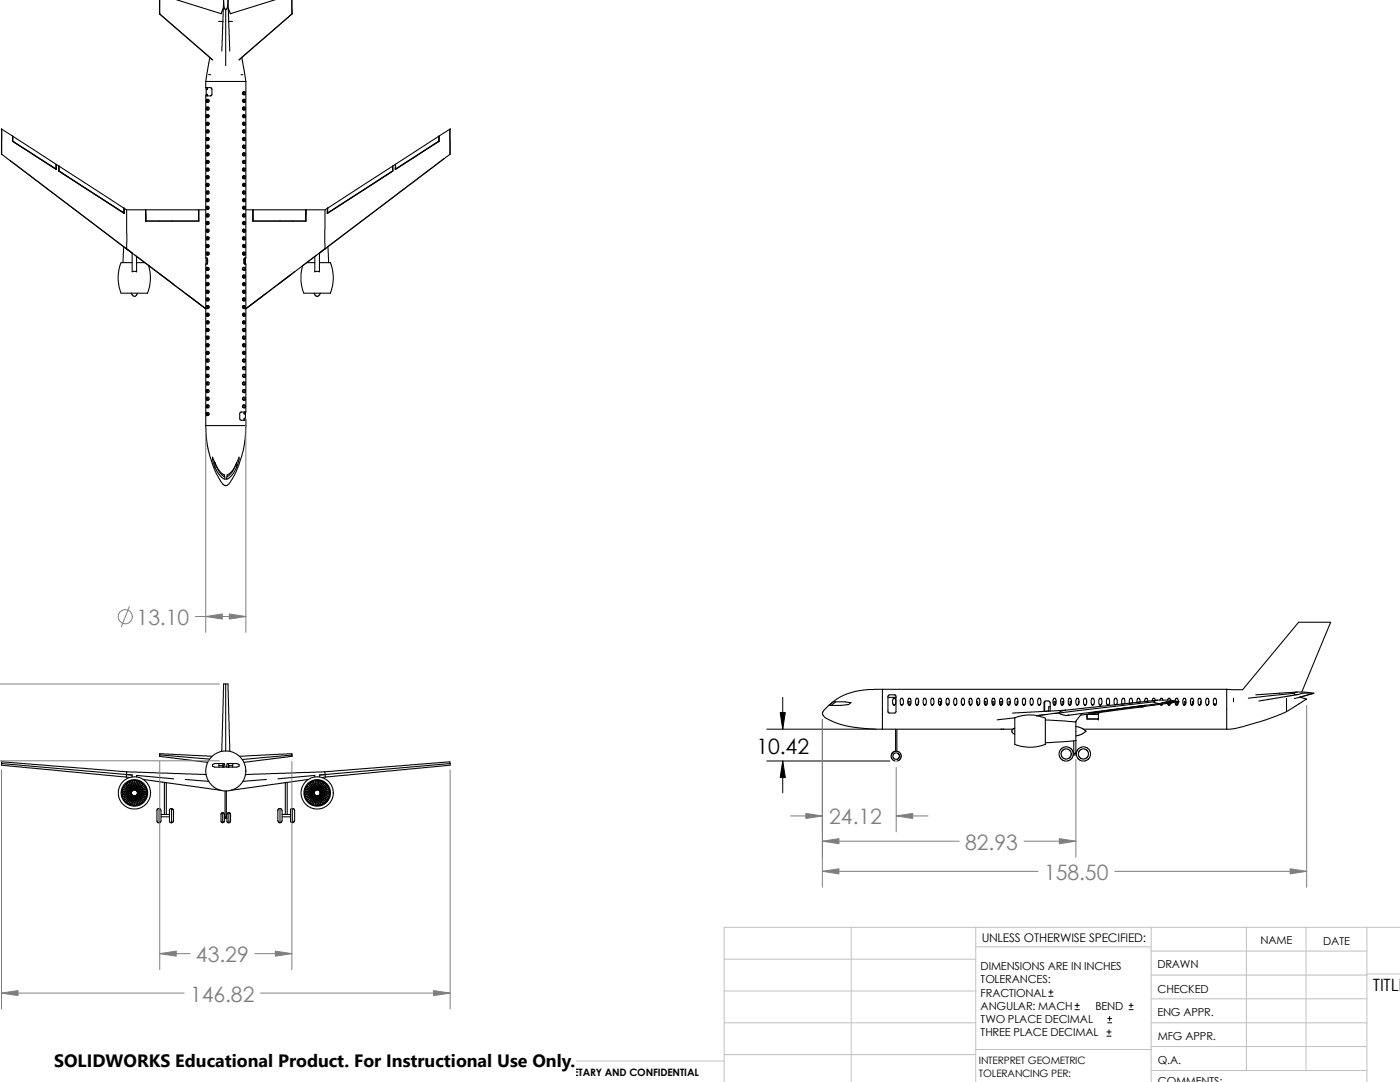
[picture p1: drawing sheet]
<svg xmlns="http://www.w3.org/2000/svg" width="279mm" height="216mm" viewBox="0 0 279 216" stroke-linecap="round" stroke-linejoin="round" font-family="sans-serif">
<g fill="none" stroke="#c0c0c0" stroke-width=".2">
<path d="M178.7 151.8h.3M178.7 151.7l.3 .3M178.9 151.7v.3M179 151.7l-.3 .3M144.5 191.4h50.2M144.5 197.7h50.2M169.9 185v30.9M194.7 188.9h35M194.7 185v30.9M229.7 189.8h43.1M229.7 194.6h43.1M229.7 199.3h43.1"/>
<path d="M229.7 185v30.9M248.8 185v28.6M260.6 185v28.6M272.8 194.4h6.6M272.8 185v30.9M279.4 185h-134.9v30.9M144.5 211.7h-41.5v4.2M144.5 204.1h50.2M144.5 210.4h50.2M194.7 209.4h35.1M229.7 208.8h43.1M229.7 204.1h43.1"/>
<path d="M229.8 213.6h43"/>
</g>
<g fill="none" stroke="#000" stroke-width=".21">
<path d="M31.9 -.1v2.9zM35.2 -.1l9 2.9M54.9 -.1l-8.9 2.9-.4-1.2M58.3 -.1v2.9zM31.9 2.8l10.5 9.1M31.9 2.8l10.6 9.2M31.9 2.8h.1M41.1 16.3v1.2h.9l.3 .2-.1 1.3-.1 .1h-1v32.4a.33 .33 0 0 1 .3 .4v.5a.28 .28 0 0 1 0 .3 .28 .28 0 0 1-.3 0v32.2M41.1 16.3h8M41.1 17.5v.3M41.1 17.8v1M41.1 17.8h.3"/>
<path d="M41.1 18.8h.3M41.1 18.8v.3M41.4 17.5v.3M41.4 18.8v.3M41.4 19.9v.5M41.5 19.8v.6l-.1-.2 .1-.3M41.5 19.9h.1M41.6 14.9h.4M41.9 11.5l-.8 4.8M43.6 4.3h.9M44.6 1.6l-.4 1.2M45 1.9v11.2"/>
<path d="M45 1.9l.3-.1 .1-.3 .1-1.6 .3 10.3M45 1.9l-.3-.4-.1-1.6-.3 10.3M45.6 4.3h.8M48.1 14.9h.4M48.3 11.5l.8 4.8M48.6 18.3v.4h-.2M48.6 19.8v.6l.1-.2-.1-.3M48.7 18.8l-.1 .1M48.7 19.9v.5M48.7 18.3v.5h-.3M49.1 16.3v35.2M58.3 2.8l-10.6 9.2"/>
<path d="M58.3 2.8l-10.6 9.1M58.3 2.8h.1M.3 25.7l2.2 1.4v1.1l8.8 5.6-.1-1M.3 30.8h.1M.3 30.8l40.8 30.8M.3 25.7v5.1M2 32l23.2 17.7M2.5 27.2v1M2.5 27.2l8.7 5.6v.9M2.5 28.2l8.7 5.5M2.5 28.2h.1M11.2 33.7h.1"/>
<path d="M11.2 32.8l.5 .3v1l13.1 8.5v-1.1M11.2 32.8v1M11.8 34.1l13 8.4M11.8 34.1v-1l12.9 8.4M11.8 34.1l12.9 8.4M11.8 34.1h.1M41.4 35.1v.4h.3M41.4 32.1v.2h.3M41.4 30.6h.3M41.4 33.6v.3h.3M41.4 21.4v.5M41.4 22.9v.5"/>
<path d="M41.4 36.7v.4M41.4 38.2v.5M41.4 39.7v.5M41.4 38.2l.1-.1v.6zM41.5 22.9v.6l-.1-.2 .1-.4M41.5 21.3v.6l-.1-.1zM41.5 35.5v-.4l-.1 .3 .1 .2M41.5 30.5v.1M41.5 32v.3M41.5 33.6v.3M41.5 36.6v.5h.1M41.5 28h.1"/>
<path d="M41.5 29h.1M41.5 26.3h.2M41.5 24.7h.2M41.5 23.1h.2M41.5 21.5h.2M41.5 24.4l-.1 .3 .1 .3v-.5M41.5 25.9l-.1 .3 .1 .3v-.4M41.5 27.4l-.1 .4 .1 .2v-.3M41.5 29l-.1 .2 .1 .3v-.2M41.5 30.5l-.1 .2 .1 .4v-.2M41.5 32a.37 .37 0 0 0 .1 .6M41.5 33.5l-.1 .4 .1 .2"/>
<path d="M41.5 36.6l-.1 .3 .1 .3M41.5 39.6l-.1 .4 .1 .2v-.5M41.6 24.5h-.2v.4M41.7 30.9l-.3 .1M41.7 26.1h-.3v.4M41.7 29.3h-.3v.2M41.7 27.7h-.3v.3M48.4 27.7h.3v.3M48.4 29.3h.3v.2M48.4 24.7h.2M48.4 23.1h.2M48.4 26.1h.3v.4"/>
<path d="M48.4 30.9l.3 .1M48.4 26.3h.2M48.5 21.5h.1M48.5 24.5h.2v.4M48.5 37.1h.1M48.5 28h.1M48.6 29h.1M48.6 32.6h.1M48.6 35.5v-.4l.1 .2-.1 .3M48.6 22.9v.6l.1-.4-.1-.2M48.6 30.5v.1M48.6 32v.3"/>
<path d="M48.6 33.6v.3M48.6 36.6v.5M48.6 39.6l.1 .2-.1 .4v-.5M48.6 38.1l.1 .2-.1 .4zM48.6 36.6l.1 .3-.1 .3M48.6 33.5l.1 .3-.1 .3M48.6 32l.1 .3-.1 .3M48.6 30.5l.1 .2-.1 .4v-.2M48.6 29l.1 .2-.1 .3v-.2M48.6 27.4l.1 .2-.1 .4v-.3M48.6 25.9l.1 .2-.1 .4v-.4M48.6 21.4l.1 .1-.1 .4z"/>
<path d="M48.6 24.4l.1 .2-.1 .4v-.5M48.7 21.4v.5M48.7 22.9v.5M48.7 30.6h-.3M48.7 32.1v.2h-.3M48.7 33.6v.3h-.3M48.7 35.1v.4h-.3M48.7 36.7v.4M48.7 38.2v.5M48.7 39.7v.5M78.4 34.1l-13 8.4M78.4 33.1v1"/>
<path d="M78.4 33.1l-13 8.4v1M78.4 34.1h.1M78.4 34.1l-13.1 8.5M78.9 32.8l-.5 .3M78.9 32.8v1M79 33.7h.1M87.6 28.2l-8.6 5.5M87.6 27.2v1M87.6 27.2l-8.6 5.6v.9M87.6 28.2h.1M87.6 28.2l-8.7 5.6v-1M88.6 31.7l-23.7 18"/>
<path d="M89.8 25.7v5.1M89.8 25.7l-2.2 1.4v1.1M89.8 30.8h.1M89.8 30.8l-40.7 30.8M24.7 49.2l-.1 3.2M24.7 41.5l.1 1M24.7 42.5h.1M24.8 41.5v1.1M24.8 41.5l.4 .4M25.2 49.7l.6 .4M25.2 41.9h3.8l.1 2.2M25.2 49.7h.1"/>
<path d="M25.2 49.7l.5 .3M25.2 41.9v7.8M25.8 50.1l.6 .4M26.2 58.5l.2 .4 .4 .2 .5-.2 .1-.4M26.4 50.5v3.7h.9v-3M26.4 52.4h-1.7a.58 .58 0 0 0-.8 .7l-.3 1.4v1.4l.4 2.2a.51 .51 0 0 0 .7 .4h4.3a.5 .5 0 0 0 .5-.1 .5 .5 0 0 0 .1-.5l.4-1.9v-1.6l-.4-1.4M27 50.9l14.1 10.7M27.3 52.4h1.6M29.1 41.9h10.5v.3v1.9h-10.5M29.1 44.1h.1M29.1 41.9v2.2M31.3 44.1h.1"/>
<path d="M31.7 44.1h.1M31.8 54.6l2.9 2.2M32.1 44.1h.1M33.8 44.1h.1M34.2 44.1h.1M34.6 44.1h.1M37 58.5l4.1 3.1M39.7 41.9v2.2M39.7 41.9h1.4M39.7 41.9v2.2h-10.6M41.1 51.5v.4M41.1 51.9v.4"/>
<path d="M41.1 51.9h.3M41.1 52.3h.3M41.1 52.3v.4M41.4 51.7v.2M41.4 52.3v.2M41.4 52.3l-.1 .4M41.4 51.6v.3M41.4 41.2v.5M41.4 42.8v.4M41.4 44.3v.4M41.4 45.8v.5M41.4 47.3v.5"/>
<path d="M41.4 54.9v.5M41.4 56.5v.4M41.4 58v.5M41.4 59.5v.5M41.5 59.4v.6l-.1-.1 .1-.4M41.5 57.9v.6l-.1-.2 .1-.3M41.5 54.9v.6l-.1-.2zM41.5 56.4v.6l-.1-.4 .2-.2M41.5 44.2v.6l-.1-.2 .1-.4M41.5 45.7v.6l-.1-.2 .1-.3M41.5 47.2v.6l-.1-.1 .1-.4M41.5 58.1h.2"/>
<path d="M41.5 45.8h.2M41.5 59.7h.2M41.5 44.2h.1M41.5 47.5h.2M41.5 49.1h.2M41.5 50.7h.2M41.5 50.3l-.1 .3 .1 .3v-.4M41.5 53.3l-.1 .4 .1 .2M41.5 41.1l-.1 .4 .1 .2v-.5M41.5 42.7l-.1 .3 .1 .3v-.6M41.5 48.8l-.1 .3 .1 .3v-.5M41.6 48.9h-.2v.4"/>
<path d="M41.7 50.5h-.3v.3M48.4 59.7h.2M48.4 47.5h.2M48.4 49.1h.2M48.4 50.5h.3v.3M48.4 58.1h.2M48.4 50.7h.2M48.5 45.8h.1M48.5 48.9h.2v.4M48.6 47.2v.6l.1-.3-.1-.2M48.6 45.7v.6l.1-.4-.1-.1M48.6 44.2v.6l.1-.2-.1-.4"/>
<path d="M48.6 56.4v.6l.1-.4-.1-.2M48.6 57.9v.6l.1-.4-.1-.1M48.6 59.4v.6l.1-.4-.1-.1M48.6 48.8l.1 .2-.1 .4v-.5M48.6 42.7l.1 .2-.1 .4v-.6M48.6 41.1l.1 .3-.1 .3v-.5M48.6 54.9l.1 .2-.1 .4zM48.6 53.3l.1 .3-.1 .3M48.6 50.3l.1 .2-.1 .4v-.4M48.7 41.2v.5M48.7 42.8v.4M48.7 44.3v.4"/>
<path d="M48.7 45.8v.5M48.7 47.3v.5M48.7 54.9v.5M48.7 56.5v.4M48.7 58v.5M48.7 59.5v.5M48.7 52.3l.1 .4M48.7 51.6v.3M48.7 51.7v.2M48.7 52.3v.2M48.7 51.9h.3M48.7 52.3h.3"/>
<path d="M49 51.9v.4M49 52.3v.4M49 51.5v.4M49.1 52.7v29.5M49.1 41.9h1.4M49.1 51.5a.3 .3 0 0 0-.4 .1 .3 .3 0 0 0 0 .3v.4a.29 .29 0 0 0 0 .3 .29 .29 0 0 0 .4 .1M50.4 44.1h10.6M50.5 41.9v2.2M50.5 41.9l-.1 2.2M53.2 58.5l-4.1 3.1M55.5 44.1h.1M55.9 44.1h.1"/>
<path d="M56.3 44.1h.1M57.9 54.9l-2.4 1.9M58 44.1h.1M58.4 44.1h.1M58.8 44.1h.1M58.8 54.2l-9.7 7.4M60.5 53l-.4 1.7v1.5l.5 2.3M61 44.1h.1M61 41.9h-10.5v.3v1.9h10.5M61 41.9v2.2M61.1 41.9h3.8M61.1 41.9l-.1 2.2"/>
<path d="M61.2 52.4h1.6M62.7 58.5l.2 .4 .4 .2 .4-.1 .2-.5M63.2 50.9l-2.8 2.1M63.8 52.4h2.2l.5 2.5v1.5l-.4 1.5a.58 .58 0 0 1-.8 .6h-4.6M63.8 50.5v3.7h-1v-3M64.3 50.1l-.5 .4M64.4 50l.5-.3-.6 .4M64.9 41.9v7.8M64.9 49.7h.1M65.4 41.5l-.1 1.1M65.4 41.5l-.5 .4M65.4 49.2l.2 3.2"/>
<path d="M41.4 73.2h.2M41.4 71.7v.5M41.4 68.7v.1h.3M41.4 67.1l.3 .1M41.4 70.2v.3h.3M41.5 68.8v-.2l-.1 .3 .1 .3M41.5 71.7v.5M41.5 65.6h.1M41.5 67.1v.1M41.5 70.1v.4M41.5 61.3h.2M41.5 62.9h.2"/>
<path d="M41.5 64.6h.1M41.5 69.2h.1M41.5 73.2l-.1 .4 .1 .1M41.5 67.1l-.1 .2 .1 .3M41.5 65.5l-.1 .2 .1 .4v-.1M41.5 64l-.1 .3 .1 .3v-.3M41.5 62.5l-.1 .3 .1 .3v-.4M41.5 61l-.1 .3 .1 .3v-.6M41.5 70.1l-.1 .3 .1 .3M41.5 74.7l-.1 .3 .1 .3M41.5 76.2l-.1 .3 .1 .3M41.5 77.7l-.1 .4 .1 .2"/>
<path d="M41.5 79.2l-.1 .4 .1 .2M41.5 71.6h.1M41.5 73.2h.1M41.7 67.6h-.3M41.7 61h-.3v.5M41.7 62.7h-.3v.3M41.7 66h-.3v.1M41.7 64.3h-.3v.3M48.4 62.7h.3v.3M48.4 64.3h.3v.3M48.4 66h.3v.1M48.4 61.3h.2"/>
<path d="M48.4 62.9h.2M48.5 61h.2v.5M48.5 67.6h.2M48.5 64.6h.1M48.5 65.6h.1M48.6 73.2h.1M48.6 71.6v.6M48.6 68.8v-.2l.1 .2-.1 .4M48.6 65.6h.1M48.6 67.1v.1M48.6 70.1v.4M48.6 79.2l.1 .3-.1 .3"/>
<path d="M48.6 77.7l.1 .3-.1 .3M48.6 76.2l.1 .3-.1 .3M48.6 74.7l.1 .3-.1 .3M48.6 70.1l.1 .3-.1 .3M48.6 61l.1 .2-.1 .4v-.6M48.6 62.5l.1 .2-.1 .4v-.4M48.6 64l.1 .2-.1 .4v-.3M48.6 65.5l.1 .2-.1 .4v-.1M48.6 67.1l.1 .3-.1 .2M48.6 73.2l.1 .4-.1 .1M48.7 67.1l-.3 .1M48.7 68.7v.1h-.3"/>
<path d="M48.7 70.2v.3h-.3M48.7 71.7v.5M48.7 73.2h-.2M41.1 84.9h8M41.5 80.8l-.1 .3 .1 .3M41.5 82.3l-.1 .3 .1 .3M42.9 92.3l-.5-1.1 .1 .7 .4 1.4M42.9 92.3l.6 1.3 .8 .9a.8 .8 0 0 1 .6 1.1l-1-.7-1-1.6M42.9 92.3v1M42.9 92.4l.9 1.8 1 1M47.2 92.4l-.8 1.7-1.1 1.1M47.2 92.3l.5-1.1-.1 1-.4 1.1"/>
<path d="M47.2 92.4v.9M47.2 92.3l-.7 1.4-.7 .7a1.01 1.01 0 0 0-.6 1.2l.6-.3 .6-.6 .8-1.4M47.2 92.3v.1M48.6 80.8l.1 .3-.1 .3M48.7 83.5l.1 .4zM48.7 83.5h.3M48.7 82.6h.3M48.8 82.2l-.1 .4zM49 82.6v.9M49 83.5v.4M49 82.2v.4M49.1 83.9v1"/>
<path d="M49.1 82.2h-1l-.2 .2-.1 1.1a1.01 1.01 0 0 0 1.2 .4h.1M49.1 84.9l-.4 4.1-1 3.7-1.3 2.9-.9 1.1-.5 .2-.3-.1-.5-.5-1.1-1.9-1.1-3.1-.7-3.1-.2-3.3M45 136.5h-.4l-.4 13.4M45 136.5v13.4M45 136.5h.5l.4 13.4M176.1 137.5h68.7M176.1 137.5l-3.7 .2-1.6 .2-2.1 .7-1.2 .5-1.3 .9-1.6 1.5-.5 .8 .2 .5 .6 .5 2.9 1.3 3.5 .6 4.8 .3M176.1 137.5v8M177.2 139.1h1.6M177.4 138.7l1.2-.1 .2 .3v2.7a.45 .45 0 0 1-.3 .7h-1.1l-.2-.2v-3.2zM178.2 139.4h.1a.41 .41 0 0 1 .5 .2 .41 .41 0 0 1 0 .5l-.1 .4a.32 .32 0 0 1-.4 .2 .32 .32 0 0 1-.2-.5zM179.9 139.3l.3 .2 .1 .9a.32 .32 0 0 1-.4 .3 .32 .32 0 0 1-.2-.4v-.6z"/>
<path d="M181.4 139.3l.3 .2 .1 .9a.32 .32 0 0 1-.4 .3 .32 .32 0 0 1-.2-.4v-.6zM182.9 139.3l.4 .2v.9a.32 .32 0 0 1-.4 .3 .32 .32 0 0 1-.2-.4v-.6zM183.3 140v.5M184.4 139.3l.4 .2v.9a.32 .32 0 0 1-.4 .3 .32 .32 0 0 1-.2-.4v-.6zM186 139.3l.3 .2 .1 .9a.32 .32 0 0 1-.4 .3 .32 .32 0 0 1-.2-.4v-.6zM187.5 139.3l.3 .2 .1 .9a.32 .32 0 0 1-.4 .3 .32 .32 0 0 1-.2-.4v-.6zM189 139.3l.4 .2v.9a.32 .32 0 0 1-.4 .3 .32 .32 0 0 1-.2-.4v-.6zM190.5 139.3l.4 .2v.9a.32 .32 0 0 1-.4 .3 .32 .32 0 0 1-.2-.4v-.6zM191.9 140v.3M192.1 139.3l.3 .2v.9a.32 .32 0 0 1-.3 .3 .32 .32 0 0 1-.2-.4v-.6zM193.4 140h.1v.6M193.6 139.3l.3 .2 .1 .9a.32 .32 0 0 1-.4 .3 .32 .32 0 0 1-.2-.4v-.6z"/>
<path d="M194.9 140h.2v.7M195.1 139.3l.4 .2v.9a.32 .32 0 0 1-.4 .3 .32 .32 0 0 1-.2-.4v-.6zM196.6 139.3l.4 .2v.9a.32 .32 0 0 1-.4 .3 .32 .32 0 0 1-.2-.4v-.6zM198.2 139.3l.3 .2v.9a.32 .32 0 0 1-.3 .3 .32 .32 0 0 1-.2-.4v-.6zM199.7 139.3l.3 .2 .1 .9a.32 .32 0 0 1-.4 .3 .32 .32 0 0 1-.2-.4v-.6zM201.2 139.3l.3 .2 .1 .9a.32 .32 0 0 1-.4 .3 .32 .32 0 0 1-.2-.4v-.6zM202.7 139.3l.4 .2v.9a.32 .32 0 0 1-.4 .3 .32 .32 0 0 1-.2-.4v-.6zM203.2 140h-.2v.6M204.3 139.3l.3 .2v.9a.32 .32 0 0 1-.3 .3 .32 .32 0 0 1-.3-.4v-.6zM204.6 140h.1M204.6 140v.5M205.8 139.3l.3 .2 .1 .9a.32 .32 0 0 1-.4 .3 .32 .32 0 0 1-.2-.4v-.6z"/>
<path d="M207.3 139.3l.3 .2 .1 .9a.32 .32 0 0 1-.4 .3 .32 .32 0 0 1-.2-.4v-.6zM208.5 140v1.4a.33 .33 0 0 0 0 .5 .33 .33 0 0 0 .5 0h.3v-.9h.3M210.4 139.3l.3 .2v.9a.32 .32 0 0 1-.3 .3 .32 .32 0 0 1-.3-.4v-.6zM211.9 139.3l.3 .2 .1 .9a.32 .32 0 0 1-.4 .3 .32 .32 0 0 1-.2-.4v-.6zM213.4 139.3l.3 .2 .1 .9a.32 .32 0 0 1-.4 .3 .32 .32 0 0 1-.2-.4v-.6zM213.8 140h-.2v.7M214.9 139.3l.4 .2v.9a.32 .32 0 0 1-.4 .3 .32 .32 0 0 1-.2-.4v-.6zM215.3 140h-.1v.6M216.5 139.3l.3 .2v.9a.32 .32 0 0 1-.3 .3 .32 .32 0 0 1-.3-.4v-.6zM216.9 140l-.1 .4M218 139.3l.3 .2 .1 .9a.32 .32 0 0 1-.4 .3 .32 .32 0 0 1-.2-.4v-.6zM219.5 139.3l.3 .2 .1 .9a.32 .32 0 0 1-.4 .3 .32 .32 0 0 1-.2-.4v-.6z"/>
<path d="M221 139.3l.4 .2v.9a.32 .32 0 0 1-.4 .3 .32 .32 0 0 1-.2-.4v-.6zM222.5 139.3l.3 .1 .2 .6a.38 .38 0 0 1-.3 .6 .38 .38 0 0 1-.4-.6zM224 139.4h.1a.48 .48 0 0 1 .4 .7v.3l-.6 .1v-.8zM225.5 139.4a.38 .38 0 0 1 .4 .1 .38 .38 0 0 1 .1 .4v.4h-.6zM227.1 139.3l.3 .1 .1 .7-.6 .1v-.5zM228.6 139.3l.3 .1a.29 .29 0 0 1 .2 .3 .29 .29 0 0 1-.3 .3h-.4zM230.1 139.4h.1a.26 .26 0 0 1 .3 0 .26 .26 0 0 1 0 .4h-.1a.25 .25 0 0 1-.4 0 .25 .25 0 0 1 .1-.4zM231 139.7l-18.3 2-1.1 .3-.2 .2M231.5 139.7a.29 .29 0 0 1 .3-.4 .29 .29 0 0 1 .3 .4M233 139.7a.29 .29 0 0 1 .3-.4 .29 .29 0 0 1 .3 .4M234.5 139.9l.1-.2a.29 .29 0 0 1 .3-.4 .29 .29 0 0 1 .2 .4l.1 .3M236.3 139.3l.3 .2v.9a.32 .32 0 0 1-.3 .3 .32 .32 0 0 1-.2-.4v-.6z"/>
<path d="M237.8 139.3l.3 .2 .1 .9a.32 .32 0 0 1-.4 .3 .32 .32 0 0 1-.2-.4v-.6zM238.2 140h-.2v.7M239.3 139.3l.3 .2 .1 .9a.32 .32 0 0 1-.4 .3 .32 .32 0 0 1-.2-.4v-.6zM239.7 140h-.1v.6M240.8 139.3l.4 .2v.9a.32 .32 0 0 1-.4 .3 .32 .32 0 0 1-.2-.4v-.6zM241.3 140l-.1 .4M242.4 139.3l.3 .2v.9a.32 .32 0 0 1-.3 .3 .32 .32 0 0 1-.3-.4v-.6zM244.8 137.5l3.2 .1 11.2-13.4h6.4l-5.8 13.9M244.8 137.5v8M246.2 139.3v.7M256.8 139.4v2.6M258.3 138.3l-9.2 1"/>
<path d="M258.3 138.3h.1M258.3 138.3l.1-.1 .3-.1h1.6l1.9 .2M258.3 138.3l.3 .3 1.7-.3h1.9M258.9 138.1l-8.3 .5M259 138.6l-7.8 1.3M262.2 138.3l-2.8 .8 1.4 .4-4 2.5M262.2 138.3l-3.9 1.1M262.2 138.3h.1M.3 152.4l26.1 2.2M.3 152.4h.1M.3 152.4v-.4h.3l24.7 2M.3 152.4v.3l24.9 2.4"/>
<path d="M25.2 155.1l.7 .1M25.2 154.6v.5M25.2 154.6h1.2M25.2 154.6h.1M25.3 154l15.8 .6M25.3 154l-.1 .6M26.4 154.6v.4M26.8 157.6v-1.9h.1v1.9l.3-1.9-.2 1.9 .6-1.8-.5 1.8 .8-1.6h.1l-.9 1.7 1.1-1.5 .1 .1-1.1 1.4 1.3-1.3 .1 .1-1.3 1.3 1.6-1-1.6 1.1 1.8-.8-1.7 .9 1.8-.5-1.8 .6 1.9-.3-1.9 .4h1.9v.1h-1.9l1.9 .2v.2l-1.9-.3 1.8 .5v.1l-1.8-.5 1.7 .8-1.8-.8 1.6 1.1-1.6-1 1.3 1.3-.1 .1-1.3-1.3 1.1 1.5-.1 .1-1.1-1.6 .8 1.7-.8-1.6 .5 1.8-.6-1.8 .3 1.9-.4-1.9v1.9h-.1v-1.9M26.8 157.6l-.3-1.9-.1 .1 .3 1.8-.6-1.8-.1 .1 .6 1.7-.9-1.6 .8 1.7-1.1-1.5-.1 .1 1.1 1.4-1.3-1.3-.1 .1 1.4 1.3-1.6-1.1v.1l1.5 1.1-1.7-.8 1.6 .9-1.8-.5 1.8 .6-1.9-.2 1.9 .3h-1.9v.1l1.9-.1-1.9 .3 .1 .2 1.8-.3-1.8 .5 .1 .1 1.7-.5-1.6 .8 1.7-.8-1.5 1.1v.1l1.6-1.1-1.4 1.3 .1 .1 1.3-1.3-1.1 1.5 .1 .1 1.1-1.6-.8 1.7 .9-1.6-.6 1.8h.1l.6-1.8-.3 1.9h.1l.3-1.9M27.3 155v-.3l7.4 .7M28.6 155.5l15.4 2.2M31.9 150.6v-.2l10.4 .5"/>
<path d="M31.9 150.6l-.1 .3 9.6 1.2M31.9 150.6l9.9 .9M32.8 156.1v6.4M33.2 156.2v6.3M37 155.5l4.7 .4M42 151.3h.1M42.4 152.5l.4-.1h1.4a.45 .45 0 0 1 .7 .1 .45 .45 0 0 1-.1 .6h-1.8a.48 .48 0 0 1-.6-.6zM43.7 152.8h.7v.3M43.7 152.4v.7M44.5 152.4v.7M44.9 157.8v5.2M45.2 157.8v5.2"/>
<path d="M45.3 152.4h1.9a.37 .37 0 0 1 .4 .1 .37 .37 0 0 1 0 .5l-.3 .1h-2.1zM45.6 152.4v.7M46.4 152.8h-.7v.3M46.4 152.4v.7M53.2 155.5l-4.7 .4M56.9 156.2v6.3M57.3 156.1v6.4M58.3 150.7v-.3l-10.5 .5M58.3 150.7l-10 .9M58.3 150.7h.1M58.3 150.7v.2l-9.6 1.2M61.3 156.7l1.5 1.1-1.3-1.3 .1-.1 1.3 1.3-1.1-1.4 .1-.1 1.1 1.5-.9-1.7h.1l.9 1.6-.5-1.8 .6 1.8-.3-1.9 .3 1.9 .1-1.9v1.9l.3-1.9 .2 .1-.3 1.8 .5-1.8 .1 .1-.6 1.7 .9-1.6h.1l-.9 1.7 1.1-1.5 .1 .1-1.1 1.4 1.3-1.3 .1 .1-1.3 1.3 1.5-1.1 .1 .1-1.6 1.1 1.7-.8-1.6 .9 1.8-.5-1.8 .6 1.8-.3-1.8 .4h1.9v.1h-1.9l1.9 .2-.1 .2-1.8-.3 1.8 .5v.1l-1.8-.5 1.6 .9-1.7-.9 1.6 1.1-.1 .1-1.5-1.1 1.3 1.3-.1 .1-1.3-1.3 1.1 1.5-.1 .1-1.1-1.6 .8 1.7-.9-1.6 .6 1.8h-.1l-.5-1.8 .3 1.9h-.2l-.3-1.9-.1 1.9v-1.9l-.3 1.9 .3-1.9-.6 1.8 .5-1.8-1 1.6 .9-1.7-1.1 1.6-.1-.1 1.1-1.5-1.3 1.3-.1-.1 1.3-1.3-1.5 1 1.5-1.1-1.8 .8 1.7-.8-1.7 .5-.1-.1 1.8-.5-1.9 .3v-.2l1.9-.3-1.9 .1v-.1h1.9l-1.9-.4 1.9 .3-1.8-.6 1.8 .5-1.7-.9 1.8 .8z"/>
<path d="M61.6 155.5l-15.5 2.2M62.8 155v-.3l-7.3 .7M63.8 154.6v.4M64.8 154l.1 .6M64.8 154l-15.8 .6M64.9 154.6h-1.1M64.9 154.6h.1M64.9 154.6v.5M64.9 155.1l-.6 .1M89.8 152.4v-.4h-.3l-24.7 2M89.8 152.4v.3l-24.9 2.4M89.8 152.4l-26 2.2"/>
<path d="M89.8 152.4h.1M165.6 140.6a1.12 1.12 0 0 1 1.2-.6h1.9l1.1 .3a3.1 3.1 0 0 1-2.2 .5h-2.2zM166.8 140l-.9 .8M176.1 145.5h2.6v4.4M181.2 140.4v-.4h.4v.7M187.3 140.4v-.4h.4v.7M187.9 140.5h-.1M188.8 140.5h.6M196.5 140.5v-.5h.3v.7M198.1 140.6v-.6h.3v.7M199.8 145.5h.5M200 140.5v-.5h-.3v.7"/>
<path d="M200.3 145.5h-21.3v4.4M200.3 145.5h1.8M201.6 140.3v-.3h-.2v.7M202.5 145.3l-.4 .2a.56 .56 0 0 0-.1 .7 .56 .56 0 0 0 .5 .3M202.7 143.2l-3.7 .4M206.9 142.8l-2-.1-2.4 .5M208.7 142.6l-1.9 .2M209.6 141.9v-1.4a.51 .51 0 0 0-.4-.6h-.6l-.2 .2v1.8M210.4 140.7v-.7h.2v.7M210.6 142.3l-3.8 .5 1.4 .3a.55 .55 0 0 1 .4 .8v4.1a.47 .47 0 0 1-.4 .7l-2 .4h-1.6l-1.5-.4a.55 .55 0 0 1-.6-.7v-4.7M211.4 142.2l-.8 .1M211.4 142.2h.1"/>
<path d="M212.2 140.5v-.5h-.2v.7M212.7 141.7l-10.6 .6M213.4 142.7l-.4 .1M214.2 150.7h.6M214.2 150.2h.1M214.3 147.8v2.4M214.3 150.2l.2 .3 .2-.3M214.6 144h.1M214.7 144.9l1.1 .3 .9 .7M214.7 147.8l-6.1 .4M214.7 143.9v.1M214.7 147.8v2.4"/>
<path d="M214.7 150.2h.1M214.7 144v3.8M215.9 142.4l-1.3 1.7-6-.4M216.3 145.5h28.5M216.7 145.9l-.9 .7-1.1 .3M216.9 143.5h2.3M216.9 143h.1M217 143.5h2.2M217 142.5v1M217.1 142.5h2.1M217.6 142.2h1.6v.3M218.5 142.1h.1"/>
<path d="M219.2 142.5v1M219.2 142.5h.1M219.2 143.5v.2M219.2 143.5h.1M219.5 142.2h.1M219.5 142.2l-3.9 .5M226.9 141l-8.4 1.1M226.9 141l1 .1M226.9 141h1.4M226.9 141l-8.4 1.1 1 .1M226.9 141h.1M227.3 140.9h.1"/>
<path d="M227.9 141v.1M227.9 141.1l-8.4 1.1-1-.1M228 140.8l-.8 .1 1.1 .1M228.2 141h.1M228.6 140.7l-1.3 .2M230.3 140l-19.7 2.4M230.3 140h.1M230.3 140.7h.1M230.3 140l.8 .4 2.3-.4h1.9M230.3 140l.7-.3h2.3l2 .3M231.5 140.4l-18.4 2.3-1.2-.1-.5-.4M231.6 140.5l.2 .2"/>
<path d="M231.7 140.5v.2M232 140.5l-.2 .2M232.9 140.2l-1 .1M232.9 140.1v.1M232.9 140.1l-1 .2M232.9 140.2l.9 .1M233.1 140.3v.2M233.3 140.3v.4M233.6 140.3v.1a.29 .29 0 0 1-.3 .3 .29 .29 0 0 1-.3-.4M233.8 140.2v.1M233.8 140.3l-5.5 .7-1-.1M234.7 140.1v.6"/>
<path d="M235 140.1v.6M235.2 140l-.1 .4a.32 .32 0 0 1-.4 .3 .32 .32 0 0 1-.2-.4v-.1M235.3 140l-1.4 .2-1-.1M236.6 140.5v-.5h-.3v.7M242.7 140.5h-.4v.1M256.8 142l-4 1.6-4.7 1.4-1.8 .4-1.5 .1M31.3 161.8v2.2l.5 .2M31.7 161.3l-.3 .1-.1 .4M31.7 161.3l.4 .2v.3v2l-.4 .4zM32.1 163h1.7M32.1 162.5h1.7M33.8 161.8v2.2l.4 .2"/>
<path d="M34.2 161.3l-.3 .1-.1 .4M34.2 161.3l.4 .2v.3v2l-.4 .4zM44.4 162.2h.3l.1 .3v1.3l-.4 .4M44.4 162.2l-.2 .1-.1 .2v1.5l.4 .2M44.4 162.2v2M44.8 163.3h.5M44.8 163h.1M44.9 163h.3M45.2 163h.1M45.3 162.5v1.5l.4 .2M45.7 162.2l-.3 .1-.1 .2M45.7 162.2l.2 .1 .1 .2v1.3l-.3 .4z"/>
<path d="M55.9 161.3l-.4 .1v.4v2l.2 .3 .2 .1M55.9 161.3v2.9M55.9 161.3l.3 .1 .1 .4v2l-.4 .4M56.3 163h1.7M56.3 162.5h1.7M58.4 161.3l-.4 .2v2.5l.4 .2M58.4 161.3v2.9M58.4 161.3l.3 .1 .1 .4v2M58.8 163.8l-.4 .4"/>
<circle cx="48.7" cy="18.6" r=".3"/>
<circle cx="41.4" cy="26.2" r=".3"/>
<circle cx="41.4" cy="33.8" r=".3"/>
<circle cx="41.4" cy="30.8" r=".3"/>
<circle cx="41.4" cy="27.7" r=".3"/>
<circle cx="41.4" cy="24.7" r=".3"/>
<circle cx="41.4" cy="35.4" r=".3"/>
<circle cx="41.4" cy="32.3" r=".3"/>
<circle cx="41.4" cy="29.3" r=".3"/>
<circle cx="41.4" cy="20.1" r=".3"/>
<circle cx="41.4" cy="39.9" r=".3"/>
<circle cx="41.4" cy="38.4" r=".3"/>
<circle cx="41.4" cy="36.9" r=".3"/>
<circle cx="41.4" cy="21.6" r=".3"/>
<circle cx="41.4" cy="23.2" r=".3"/>
<circle cx="48.7" cy="36.9" r=".3"/>
<circle cx="48.7" cy="39.9" r=".3"/>
<circle cx="48.7" cy="35.4" r=".3"/>
<circle cx="48.7" cy="38.4" r=".3"/>
<circle cx="48.7" cy="32.3" r=".3"/>
<circle cx="48.7" cy="33.8" r=".3"/>
<circle cx="48.7" cy="29.3" r=".3"/>
<circle cx="48.7" cy="27.7" r=".3"/>
<circle cx="48.7" cy="26.2" r=".3"/>
<circle cx="48.7" cy="21.7" r=".3"/>
<circle cx="48.7" cy="23.2" r=".3"/>
<circle cx="48.7" cy="24.7" r=".3"/>
<circle cx="48.7" cy="30.8" r=".3"/>
<circle cx="48.7" cy="20.1" r=".3"/>
<circle cx="41.4" cy="50.6" r=".3"/>
<circle cx="41.4" cy="41.5" r=".3"/>
<circle cx="41.4" cy="49.1" r=".3"/>
<circle cx="41.4" cy="47.5" r=".3"/>
<circle cx="41.4" cy="55.2" r=".3"/>
<circle cx="41.4" cy="53.6" r=".3"/>
<circle cx="41.4" cy="46" r=".3"/>
<circle cx="41.4" cy="44.5" r=".3"/>
<circle cx="41.4" cy="43" r=".3"/>
<circle cx="41.4" cy="56.7" r=".3"/>
<circle cx="41.4" cy="59.7" r=".3"/>
<circle cx="41.4" cy="58.2" r=".3"/>
<circle cx="48.7" cy="58.2" r=".3"/>
<circle cx="48.7" cy="49.1" r=".3"/>
<circle cx="48.7" cy="44.5" r=".3"/>
<circle cx="48.7" cy="41.5" r=".3"/>
<circle cx="48.7" cy="50.6" r=".3"/>
<circle cx="48.7" cy="47.6" r=".3"/>
<circle cx="48.7" cy="43" r=".3"/>
<circle cx="48.7" cy="46" r=".3"/>
<circle cx="48.7" cy="55.2" r=".3"/>
<circle cx="48.7" cy="56.7" r=".3"/>
<circle cx="48.7" cy="53.7" r=".3"/>
<circle cx="48.7" cy="59.8" r=".3"/>
<circle cx="41.4" cy="61.3" r=".3"/>
<circle cx="41.4" cy="79.6" r=".3"/>
<circle cx="41.4" cy="78" r=".3"/>
<circle cx="41.4" cy="76.5" r=".3"/>
<circle cx="41.4" cy="75" r=".3"/>
<circle cx="41.4" cy="73.5" r=".3"/>
<circle cx="41.4" cy="70.4" r=".3"/>
<circle cx="41.4" cy="68.9" r=".3"/>
<circle cx="41.4" cy="71.9" r=".3"/>
<circle cx="41.4" cy="62.8" r=".3"/>
<circle cx="41.4" cy="65.8" r=".3"/>
<circle cx="41.4" cy="67.4" r=".3"/>
<circle cx="41.4" cy="64.3" r=".3"/>
<circle cx="48.7" cy="78" r=".3"/>
<circle cx="48.7" cy="73.5" r=".3"/>
<circle cx="48.7" cy="71.9" r=".3"/>
<circle cx="48.7" cy="64.3" r=".3"/>
<circle cx="48.7" cy="67.4" r=".3"/>
<circle cx="48.7" cy="79.6" r=".3"/>
<circle cx="48.7" cy="61.3" r=".3"/>
<circle cx="48.7" cy="65.8" r=".3"/>
<circle cx="48.7" cy="75" r=".3"/>
<circle cx="48.7" cy="70.4" r=".3"/>
<circle cx="48.7" cy="68.9" r=".3"/>
<circle cx="48.7" cy="62.8" r=".3"/>
<circle cx="48.7" cy="76.5" r=".3"/>
<circle cx="41.4" cy="82.6" r=".3"/>
<circle cx="41.4" cy="81.1" r=".3"/>
<circle cx="48.7" cy="81.1" r=".3"/>
<circle cx="26.8" cy="158.2" r="2.49"/>
<circle cx="26.8" cy="158.2" r=".62"/>
<circle cx="26.8" cy="158.2" r="2.65"/>
<circle cx="26.8" cy="158.2" r="3.2"/>
<circle cx="45.1" cy="153.8" r="4"/>
<circle cx="63.3" cy="158.2" r="3.2"/>
<circle cx="63.3" cy="158.2" r="2.49"/>
<circle cx="63.3" cy="158.2" r=".62"/>
<circle cx="63.3" cy="158.2" r="2.65"/>
<circle cx="178.8" cy="150.9" r=".66"/>
<circle cx="178.8" cy="150.9" r="1"/>
<circle cx="212.8" cy="150.4" r="1.02"/>
<circle cx="212.8" cy="150.4" r="1.43"/>
<circle cx="216.2" cy="150.4" r="1.01"/>
<circle cx="216.2" cy="150.4" r="1.41"/>
</g>
<g fill="none" stroke="#808080" stroke-width=".2">
<path d="M41.1 86.2v40M49.1 83.5v42.7M0 136.5h43.8M25.8 121l-1.6 4.1M39 123h10.1M0 151.8h43.8M.3 153.6v47.7M31.9 151.9v41.6M58.3 151.9v41.6M89.8 153.6v47.7M164.1 143.6v33.4M178.9 153.1v12.9"/>
<path d="M214.7 151.5v19.5M260.8 140.8v36.2M157.8 162.8h6.3M164.1 173.9h43.1M164.1 167.9h27.3M178.9 162.8h6.3M204.3 167.9h10.4M222.5 173.9h38.3M.3 198.2h36.4M31.9 190.3h6M50.8 190.3h7.5M52 198.2h37.8"/>
<circle cx="25" cy="123.1" r="1.41"/>
</g>
<g fill="none" stroke="#000" stroke-width=".2">
<path d="M156.2 139.1v6.4M153 151.8h24.6M153 145.5h21.8M156.2 151.8v6.4M209.3 198.8h.8M209.3 198h.8M209.7 197.5v.9M214.5 201.5h.9M214.5 200.6h.9M215 200.2v.8M220.9 206.8h.8M220.9 205.9h.8"/>
<path d="M221.1 204.1h.8M221.1 203.2h.8M221.3 205.5v.8M221.4 202.8v.9M225.3 201.5h.8M225.3 200.6h.8M225.7 200.2v.8"/>
</g>
<g fill="#808080" stroke="#808080" stroke-width=".2">
<path d="M160.8 162.3l3.3 .5-3.3 .5z"/>
<path d="M178.9 162.8l3.3-.5v1z"/>
<path d="M164.1 173.9l3.3-.5v1z"/>
<path d="M257.5 173.4l3.3 .5-3.3 .5z"/>
<path d="M164.1 167.9l3.3-.6v1.1z"/>
<path d="M211.4 167.3l3.3 .6-3.3 .5z"/>
<path d="M41.1 123l3.3-.5v1z"/>
<path d="M45.8 122.5l3.3 .5-3.3 .5z"/>
<path d="M.3 198.2l3.3-.5v1z"/>
<path d="M86.5 197.7l3.3 .5-3.3 .5z"/>
<path d="M54.9 189.8l3.4 .5-3.4 .5z"/>
<path d="M31.9 190.3l3.3-.5v1z"/>
</g>
<path d="M156.2 151.8l.5 3.4h-1zM155.7 142.2h1l-.5 3.3z" fill="#000" stroke="#000" stroke-width=".2"/>
<path d="M10.8 209.2h104.1v6.7h-104.1z" fill="#fff"/>
<g font-size="4.2" fill="#808080">
<text x="27.3" y="124.7">13.10</text>
<text x="165.5" y="164.5">24.12</text>
<text x="192.6" y="169.5">82.93</text>
<text x="208.4" y="175.6">158.50</text>
<text x="39.1" y="192">43.29</text>
<text x="37.9" y="199.9">146.82</text>
</g>
<text font-size="4.2" x="150.9" y="150.4">10.42</text>
<text font-size="3.6" x="10.8" y="213">SOLIDWORKS Educational Product. For Instructional Use Only.</text>
<text font-size="3.4" x="274" y="197.8">TITLE</text>
<text font-size="2.4" x="195.9" y="187.9">UNLESS OTHERWISE SPECIFIED:</text>
<g font-size="2.2">
<text x="251.6" y="188.4">NAME</text>
<text x="264.1" y="188.5">DATE</text>
<text x="195.7" y="193.5">DIMENSIONS ARE IN INCHES</text>
<text x="195.7" y="196.2">TOLERANCES:</text>
<text x="231" y="193.2">DRAWN</text>
<text x="195.7" y="198.8">FRACTIONAL</text>
<text x="195.7" y="201.5">ANGULAR: MACH</text>
<text x="218.6" y="201.5">BEND</text>
<text x="231" y="202.7">ENG APPR.</text>
<text x="231" y="198.1">CHECKED</text>
<text x="195.7" y="204.1">TWO PLACE DECIMAL</text>
<text x="195.7" y="206.8">THREE PLACE DECIMAL</text>
<text x="231.1" y="207.5">MFG APPR.</text>
<text x="231.1" y="212.2">Q.A.</text>
<text x="231.1" y="216.4">COMMENTS:</text>
</g>
<g font-size="2">
<text x="107.7" y="214.7">PROPRIETARY AND CONFIDENTIAL</text>
<text x="195.4" y="212.3">INTERPRET GEOMETRIC</text>
<text x="195.4" y="214.9">TOLERANCING PER:</text>
</g>
</svg>
